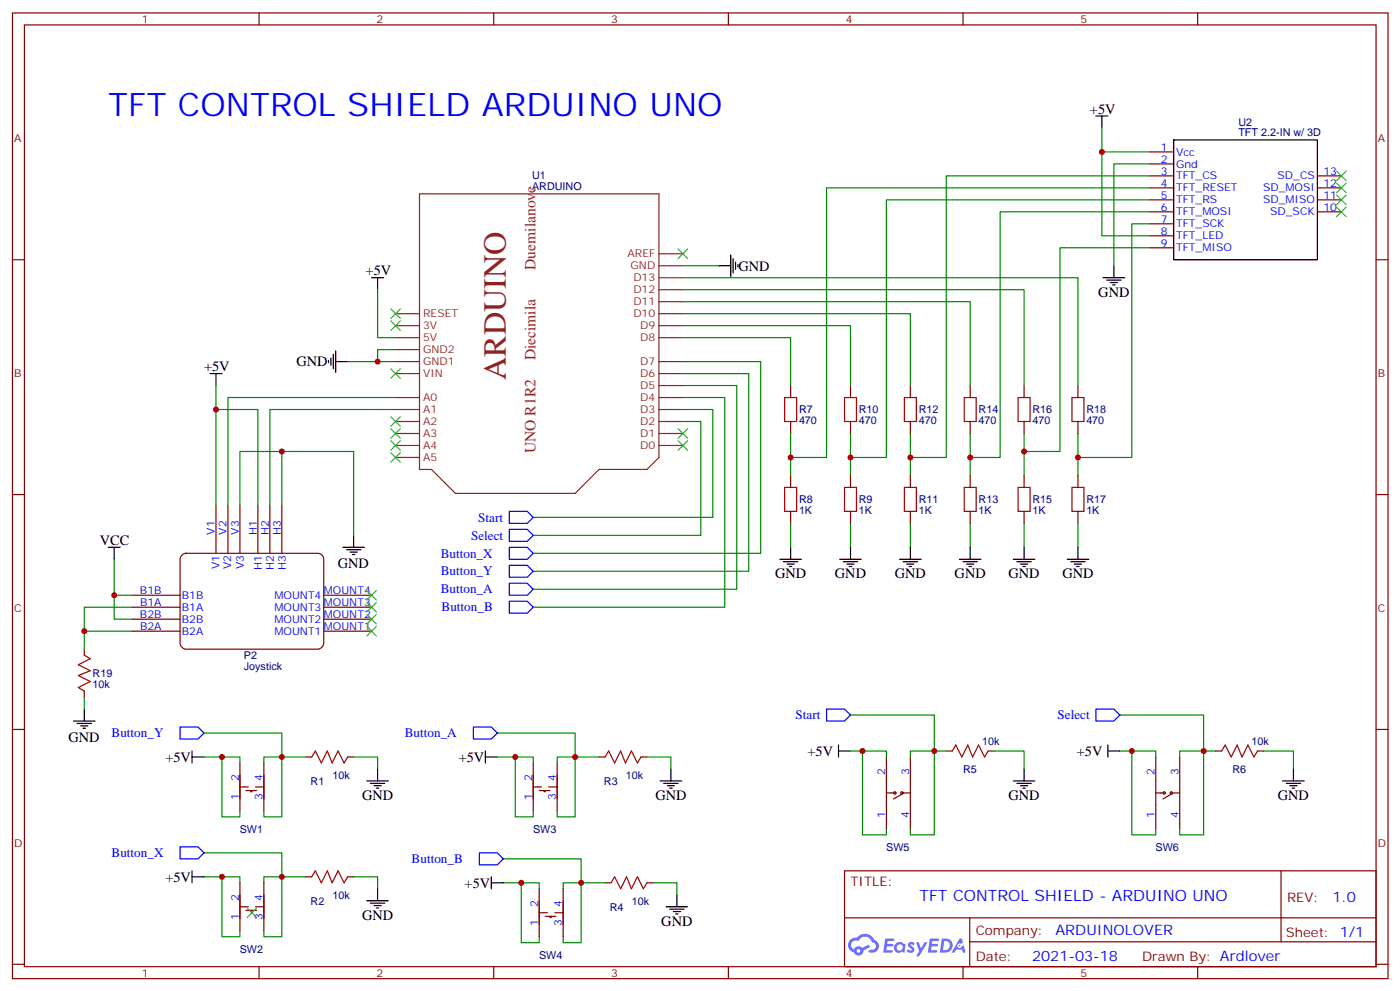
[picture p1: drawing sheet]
<svg xmlns="http://www.w3.org/2000/svg" width="413mm" height="292mm" viewBox="0 0 413 292" stroke-linecap="round" stroke-linejoin="round" font-family="sans-serif">
<g fill="none" stroke="#870000" stroke-width=".35">
<path d="M3.7 3.8h405.3v284.3h-405.3zM7.2 7.3h398.3v277.3h-398.3zM76.3 3.8v3.5M145.5 3.8v3.5M214.6 3.8v3.5M283.8 3.8v3.5M352.9 3.8v3.5M3.7 76.5h3.5M405.5 76.5h3.5M3.7 145.6h3.5M405.5 145.6h3.5M3.7 214.8h3.5"/>
<path d="M405.5 214.8h3.5M248.8 256.4h156.7v28.2h-156.7zM377.5 256.4v20.9M248.9 270.2h156.5M285.8 277.3h119.6M285.8 270.2v14.2M3.7 283.9h3.5M76.3 284.6v3.5M145.5 284.6v3.5M214.6 284.6v3.5M283.8 284.6v3.5M352.9 284.6v3.5"/>
<path d="M405.5 283.9h3.5"/>
</g>
<g fill="#5487ff">
<path d="M267.8 277.6a1.22 1.22 0 0 1 1.8 .2l-.4 .6a.47 .47 0 0 0-.4-.4 .47 .47 0 0 0-.5 .2l.2 .2a1.14 1.14 0 0 1 .8 1.8 1.14 1.14 0 0 1-2 0l-.2-.2 .5-.6 .7 .5a.29 .29 0 0 0 .4-.3 .29 .29 0 0 0-.3-.3 1.04 1.04 0 0 1-.6-1.7z"/>
<path d="M260.8 276.3h2.4l.3 .2-.1 .5-1.8 .1-.2 .8h1.6l.3 .4-.4 .4h-1.6l-.1 1.1h1.7l.2 .3-.2 .3-2.7 .1z"/>
<path d="M274 276.3h2.3l.4 .2-.2 .5-1.8 .1-.1 .8h1.5l.3 .4-.3 .4h-1.6l-.2 1.1h1.7l.2 .3-.2 .3-2.6 .1z"/>
<path d="M282.7 276.3h.7l.4 1.3-.6 .3a.69 .69 0 0 0-1.1 .3 .69 .69 0 0 0 .5 .9 .69 .69 0 0 0 .9-.6l.4-.2 .6 2.2h-.8l-.2-.9h-1.7l-.5 .9h-.9z"/>
<path d="M270 277.4h.7l.7 1.8 1.1-1.8h.8l-2.5 4.2h-.9l1-1.5z"/>
<path d="M277.5 276.3l-.6 4.2h1.4a2.11 2.11 0 0 0 2.4-2.1 2.11 2.11 0 0 0-2.5-2.1zM278.2 277.1a1.39 1.39 0 0 1 1.7 1.4 1.39 1.39 0 0 1-1.8 1.3h-.2z"/>
<path d="M263.8 277.9a1.54 1.54 0 0 0 0 2.2 1.54 1.54 0 0 0 2.1 .1l.6 .3 .3-2.3-.1-.3h-.5a1.49 1.49 0 0 0-2.4 0zM264.1 278.9a.95 .95 0 0 1 1.9 0 .95 .95 0 0 1-1.9 0z"/>
<path d="M250.6 276.7a2.18 2.18 0 0 0 1 3.7 1.44 1.44 0 0 0 1.7 .9 1.44 1.44 0 0 0 1.1-1.4l2-1.1-.4-.7-1.9 1a1.47 1.47 0 0 0-2.5 .4 1.39 1.39 0 0 1-.6-1.9 1.39 1.39 0 0 1 2-.5 2.12 2.12 0 0 1 2.1-1.3 2.12 2.12 0 0 1 1.9 1.7 1.14 1.14 0 0 1 1.1 1.4 1.14 1.14 0 0 1-1.6 .7 .43 .43 0 0 0-.6 .4 .43 .43 0 0 0 .4 .5 1.98 1.98 0 0 0 2.6-1.2 1.98 1.98 0 0 0-1.3-2.6 3.1 3.1 0 0 0-5.2-.6l-.9 .1zM252.4 280a.55 .55 0 0 1 1.1 0 .55 .55 0 0 1-1.1 0z"/>
<circle cx="282.8" cy="278.4" r=".26"/>
</g>
<g fill="none" stroke="#870000" stroke-width=".35">
<path d="M338.8 44.7h7.1M338.8 48.3h7.1M338.8 51.8h7.1M338.8 55.3h7.1M338.8 58.8h7.1M388.2 51.8h7.1M388.2 55.3h7.1M388.2 58.8h7.1M338.8 62.4h7.1M338.8 65.9h7.1M338.8 69.4h7.1M338.8 73h7.1"/>
<path d="M388.2 62.4h7.1M233 113.5v3.6M250.6 113.5v3.6M268.3 113.5v3.6M285.9 113.5v3.6M301.8 113.5v3.6M317.6 113.5v3.6M233 124.1v3.5M233 140v3.5M250.6 124.1v3.5M250.6 140v3.5M268.3 124.1v3.5"/>
<path d="M268.3 140v3.5M285.9 124.1v3.5M285.9 140v3.5M301.8 124.1v3.5M301.8 140v3.5M317.6 124.1v3.5M317.6 140v3.5M63.6 148.8v14.1M67.2 148.8v14.1M70.7 148.8v14.1M76 148.8v14.1M79.5 148.8v14.1"/>
<path d="M83 148.8v14.1M233 150.6v3.5M250.6 150.6v3.5M268.3 150.6v3.5M285.9 150.6v3.5M301.8 150.6v3.5M317.6 150.6v3.5M38.9 178.8h14.2M38.9 175.3h14.2M53.6 163.4l1.2-.5h38.8a1.76 1.76 0 0 1 1.8 1.8v24.7a1.89 1.89 0 0 1-1.8 1.7h-38.8a1.89 1.89 0 0 1-1.7-1.7v-24.7zM95.4 178.8h14.1M95.4 175.3h14.1"/>
<path d="M24.8 191.1v1.8M38.9 185.8h14.2M38.9 182.3h14.2M95.4 185.8h14.1M95.4 182.3h14.1M24.8 203.5v1.7M70.7 224.6v14.2M70.7 231.7h2.5M72.5 232.8h3.1M73.9 232.8v.3h.3v-.3M75.3 231.7h2.5M77.8 224.6v14.2"/>
<path d="M90.1 222.9h1.8M102.4 222.9h1.8M157.1 231.7h2.5M157.1 224.6v14.2M158.9 232.8h3.2M160.3 232.8v.3h.4v-.3M161.7 231.7h2.5M164.2 224.6v14.2M176.5 222.9h1.8M188.9 222.9h1.7M261.2 222.9v21.2M261.2 233.5h2.5"/>
<path d="M265.8 233.5h2.5M265.8 233.8l-2.5 1.4M268.3 222.9v21.2M278.8 221.1h1.8M291.2 221.1h1.7M340.6 233.5h2.4M340.6 222.9v21.2M345.2 233.5h2.4M345.2 233.8l-2.5 1.4M347.6 222.9v21.2M358.2 221.1h1.8M370.6 221.1h1.7"/>
<path d="M70.7 259.9v14.1M77.8 259.9v14.1M90.1 258.2h1.8M102.4 258.2h1.8M178.3 259.9h1.8M190.6 259.9h1.8M70.7 267h2.5M72.5 268h3.1M73.9 268v.4h.3v-.4M75.3 267h2.5M158.9 261.7v14.1M158.9 268.7h2.5"/>
<path d="M160.7 269.8h3.1M162.1 269.8v.4h.3v-.4M163.5 268.7h2.4M165.9 261.7v14.1"/>
<circle cx="263.7" cy="233.5" r=".35"/>
<circle cx="265.8" cy="233.5" r=".35"/>
<circle cx="343" cy="233.5" r=".35"/>
<circle cx="345.2" cy="233.5" r=".35"/>
</g>
<g fill="none" stroke="#a10000" stroke-width=".35">
<path d="M231.2 117.1h3.5v7h-3.5zM248.8 117.1h3.6v7h-3.6zM266.5 117.1h3.5v7h-3.5zM284.1 117.1h3.6v7h-3.6zM300 117.1h3.5v7h-3.5zM315.9 117.1h3.5v7h-3.5zM231.2 143.5h3.5v7.1h-3.5zM248.8 143.5h3.6v7.1h-3.6zM266.5 143.5h3.5v7.1h-3.5zM284.1 143.5h3.6v7.1h-3.6zM300 143.5h3.5v7.1h-3.5zM315.9 143.5h3.5v7.1h-3.5z"/>
<path d="M24.8 192.9l1.8 1.1-3.5 1.7 3.5 1.8-3.5 1.4 3.5 1.8-3.5 1.7 1.7 1.1M91.9 222.9l1-1.8 1.8 3.5 1.7-3.5 1.5 3.5 1.7-3.5 1.8 3.5 1-1.7M178.3 222.9l1.1-1.8 1.7 3.5 1.8-3.5 1.4 3.5 1.8-3.5 1.7 3.5 1.1-1.7M280.6 221.1l1.1-1.7 1.7 3.5 1.8-3.5 1.4 3.5 1.8-3.5 1.7 3.5 1.1-1.8M360 221.1l1-1.7 1.8 3.5 1.8-3.5 1.4 3.5 1.7-3.5 1.8 3.5 1.1-1.8M91.9 258.2l1-1.8 1.8 3.5 1.7-3.5 1.5 3.5 1.7-3.5 1.8 3.5 1-1.7M180.1 259.9l1-1.7 1.8 3.5 1.7-3.5 1.5 3.5 1.7-3.5 1.8 3.5 1-1.8"/>
</g>
<g fill="none" stroke="#000" stroke-width=".35">
<path d="M322.9 34.1h3.6M324.7 34.1v3.6M345.9 41.2h42.3v35.3h-42.3zM211.8 78.2h3.5M215.3 75.1v6.3M216 76.1v4.3M216.7 77.2v2.1M217.5 77.9v.7M328.2 78.2v3.6M109.5 81.8h3.5M111.3 81.8v3.5M325 81.8h6.4"/>
<path d="M326.1 82.5h4.2M327.2 83.2h2.1M327.9 83.9h.7M61.9 110h3.5M63.6 110v3.5M96.8 106.1v.7M97.5 105.4v2.1M98.2 104.4v4.2M98.9 106.5h3.5M98.9 103.3v6.3M104.2 157.6v3.5M31.9 161.1h3.5"/>
<path d="M33.7 161.1v3.6M101 161.1h6.4M102.1 161.9h4.2M103.2 162.6h2.1M103.9 163.3h.7M229.8 164.7h6.3M230.9 165.4h4.2M231.9 166.1h2.1M232.6 166.8h.7M233 161.1v3.6M247.4 164.7h6.4M248.5 165.4h4.2"/>
<path d="M249.6 166.1h2.1M250.3 166.8h.7M250.6 161.1v3.6M265.1 164.7h6.3M266.1 165.4h4.3M267.2 166.1h2.1M267.9 166.8h.7M268.3 161.1v3.6M282.7 164.7h6.4M283.8 165.4h4.2M284.8 166.1h2.1M285.5 166.8h.7"/>
<path d="M285.9 161.1v3.6M298.6 164.7h6.3M299.6 165.4h4.3M300.7 166.1h2.1M301.4 166.8h.7M301.8 161.1v3.6M314.5 164.7h6.3M315.5 165.4h4.3M316.6 166.1h2.1M317.3 166.8h.7M317.6 161.1v3.6M21.7 212.3h6.3"/>
<path d="M22.7 213h4.3M23.8 213.7h2.1M24.5 214.4h.7M24.8 208.8v3.5M247.1 219.4v3.5M326.5 219.4v3.5M56.6 222.9h3.5M56.6 221.1v3.5M108.1 229.9h6.3M109.1 230.6h4.3M110.2 231.4h2.1M110.9 232.1h.7"/>
<path d="M111.3 226.4v3.5M143 222.9h3.5M143 221.1v3.5M194.5 229.9h6.4M195.6 230.6h4.2M196.6 231.4h2.2M197.3 232.1h.7M197.7 226.4v3.5M247.1 221.1h3.5M298.6 229.9h6.3M299.6 230.6h4.3M300.7 231.4h2.1"/>
<path d="M301.4 232.1h.7M301.8 226.4v3.5M326.5 221.1h3.5M378 229.9h6.3M379 230.6h4.3M380.1 231.4h2.1M380.8 232.1h.7M381.1 226.4v3.5M56.6 256.4v3.5M56.6 258.2h3.5M144.8 259.9h3.5M144.8 258.2v3.5"/>
<path d="M108.1 265.2h6.3M109.1 265.9h4.3M110.2 266.6h2.1M110.9 267.3h.7M111.3 261.7v3.5M196.3 267h6.3M197.3 267.7h4.3M198.4 268.4h2.1M199.1 269.1h.7M199.5 263.5v3.5"/>
</g>
<g fill="none" stroke="#008700" stroke-width=".35">
<path d="M324.7 37.7v7h14.1M324.7 44.7v24.7h14.1M338.8 51.8h-60v82.9h-10.5M338.8 58.8h-77.6v75.9h-10.6M338.8 55.3h-95.2v79.4h-10.6M338.8 48.3h-10.6v29.9M201.2 78.2h10.6M338.8 65.9h-5.3v68.8h-15.9M338.8 73h-26.5v59.9h-10.5M338.8 62.4h-44.1v72.3h-8.8M111.3 85.3v14.1h5.3M201.2 99.4h31.8v14.1"/>
<path d="M201.2 95.9h49.4v17.6M201.2 92.4h67.1v21.1M201.2 88.8h84.7v24.7M201.2 85.3h100.6v28.2M201.2 81.8h116.4v31.7M63.6 113.5v35.3M102.4 106.5h14.2M116.6 102.9h-5.3v3.6M116.6 117.1h-49.4v31.7M201.2 106.5h23v56.4h-67.1M201.2 110h19.4v58.2h-63.5M201.2 113.5h15.9v60h-60"/>
<path d="M201.2 117.1h12.4v61.7h-56.5M63.6 120.6h12.4v28.2M83 132.9v15.9M116.6 120.6h-37.1v28.2M201.2 120.6h8.8v31.7h-52.9M201.2 124.1h5.3v33.5h-49.4M233 127.6v12.4M250.6 127.6v12.4M268.3 127.6v12.4M285.9 127.6v12.4M301.8 127.6v12.4M317.6 127.6v12.4"/>
<path d="M70.7 148.8v-15.9h33.5v24.7M233 154.1v7M250.6 154.1v7M268.3 154.1v7M285.9 154.1v7M301.8 154.1v7M317.6 154.1v7M33.7 164.7v10.6h5.2M33.7 175.3v7h5.2M38.9 178.8h-14.1v12.3M24.8 185.8h14.1M24.8 205.2v3.6"/>
<path d="M60.1 215.8h22.9v24.7h-5.2v-1.7M146.5 215.8h23v24.7h-5.3v-1.7M250.6 210.5h24.7v35.3h-7v-1.7M330 210.5h24.7v35.3h-7.1v-1.7M60.1 222.9h10.6v1.7M65.4 222.9v17.6h5.3v-1.7M90.1 222.9h-12.3v1.7M104.2 222.9h7.1v3.5M146.5 222.9h10.6v1.7M151.8 222.9v17.6h5.3v-1.7M176.5 222.9h-12.3v1.7M190.6 222.9h7.1v3.5"/>
<path d="M250.6 221.1h10.6v1.8M254.1 221.1v24.7h7.1v-1.7M278.8 221.1h-10.5v1.8M292.9 221.1h8.9v5.3M330 221.1h10.6v1.8M333.5 221.1v24.7h7.1v-1.7M358.2 221.1h-10.6v1.8M372.3 221.1h8.8v5.3M60.1 251.1h22.9v24.7h-5.2v-1.8M60.1 258.2h10.6v1.7M65.4 258.2v17.6h5.3v-1.8M90.1 258.2h-12.3v1.7"/>
<path d="M104.2 258.2h7.1v3.5M148.3 252.9h22.9v24.7h-5.3v-1.8M148.3 259.9h10.6v1.8M153.6 259.9v17.7h5.3v-1.8M178.3 259.9h-12.4v1.8M192.4 259.9h7.1v3.6"/>
</g>
<path d="M150.1 150.6h5.3l1.7 1.7-1.7 1.8h-5.3zM150.1 155.9h5.3l1.7 1.7-1.7 1.8h-5.3zM150.1 161.1h5.3l1.7 1.8-1.7 1.8h-5.3zM150.1 166.4h5.3l1.7 1.8-1.7 1.8h-5.3zM150.1 171.7h5.3l1.7 1.8-1.7 1.8h-5.3zM150.1 177h5.3l1.7 1.8-1.7 1.8h-5.3zM53.1 214.1h5.2l1.8 1.7-1.8 1.8h-5.2zM139.5 214.1h5.3l1.7 1.7-1.7 1.8h-5.3zM243.6 208.8h5.2l1.8 1.7-1.8 1.8h-5.2zM322.9 208.8h5.3l1.8 1.7-1.8 1.8h-5.3zM53.1 249.3h5.2l1.8 1.8-1.8 1.8h-5.2zM141.3 251.1h5.2l1.8 1.8-1.8 1.7h-5.2z" fill="none" stroke="#00f" stroke-width=".35"/>
<g fill="none" stroke="#8c2424" stroke-width=".35">
<path d="M123.6 57.1h70.6v77.6l-3.6 3.5h-14.1l-7 7.1h-35.3l-7.1-7.1h-3.5zM194.2 78.2h7M194.2 74.7h7M116.6 99.4h7M116.6 95.9h7M116.6 92.4h7M194.2 99.4h7M194.2 95.9h7M194.2 92.4h7M194.2 88.8h7M194.2 85.3h7M194.2 81.8h7"/>
<path d="M116.6 117.1h7M116.6 110h7M116.6 106.5h7M116.6 102.9h7M194.2 117.1h7M194.2 113.5h7M194.2 110h7M194.2 106.5h7M116.6 131.2h7M116.6 127.6h7M116.6 124.1h7M116.6 120.6h7"/>
<path d="M116.6 134.7h7M194.2 131.2h7M194.2 127.6h7M194.2 124.1h7M194.2 120.6h7"/>
</g>
<g fill="none" stroke="#3c3" stroke-width=".35">
<path d="M393.8 50.4l2.9 2.8M393.8 53.9l2.9 2.8M393.8 57.4l2.9 2.9M396.7 50.4l-2.9 2.8M396.7 53.9l-2.9 2.8M396.7 57.4l-2.9 2.9M199.8 73.3l2.8 2.8M202.6 73.3l-2.8 2.8M393.8 61l2.9 2.8M396.7 61l-2.9 2.8M115.1 90.9l2.9 2.9M115.1 94.5l2.9 2.8"/>
<path d="M118 90.9l-2.9 2.9M118 94.5l-2.9 2.8M115.1 108.6l2.9 2.8M118 108.6l-2.9 2.8M115.1 122.7l2.9 2.8M115.1 126.2l2.9 2.8M115.1 129.8l2.9 2.8M115.1 133.3l2.9 2.8M118 122.7l-2.9 2.8M118 126.2l-2.9 2.8M118 129.8l-2.9 2.8M118 133.3l-2.9 2.8"/>
<path d="M199.8 129.8l2.8 2.8M199.8 126.2l2.8 2.8M202.6 129.8l-2.8 2.8M202.6 126.2l-2.8 2.8M108.1 173.8l2.8 2.9M108.1 177.4l2.8 2.8M110.9 173.8l-2.8 2.9M110.9 177.4l-2.8 2.8M108.1 180.9l2.8 2.8M108.1 184.4l2.8 2.9M110.9 180.9l-2.8 2.8M110.9 184.4l-2.8 2.9"/>
<path d="M72.8 267.3l2.8 2.9M75.6 267.3l-2.8 2.9"/>
</g>
<g fill="#c00">
<circle cx="83" cy="222.9" r=".88"/>
<circle cx="65.4" cy="222.9" r=".88"/>
<circle cx="65.4" cy="258.2" r=".88"/>
<circle cx="83" cy="258.2" r=".88"/>
<circle cx="151.8" cy="222.9" r=".88"/>
<circle cx="169.5" cy="222.9" r=".88"/>
<circle cx="153.6" cy="259.9" r=".88"/>
<circle cx="171.2" cy="259.9" r=".88"/>
<circle cx="254.1" cy="221.1" r=".88"/>
<circle cx="275.3" cy="221.1" r=".88"/>
<circle cx="354.7" cy="221.1" r=".88"/>
<circle cx="333.5" cy="221.1" r=".88"/>
<circle cx="317.6" cy="134.7" r=".88"/>
<circle cx="301.8" cy="132.9" r=".88"/>
<circle cx="285.9" cy="134.7" r=".88"/>
<circle cx="268.3" cy="134.7" r=".88"/>
<circle cx="250.6" cy="134.7" r=".88"/>
<circle cx="233" cy="134.7" r=".88"/>
<circle cx="324.7" cy="44.7" r=".88"/>
<circle cx="111.3" cy="106.5" r=".88"/>
<circle cx="63.6" cy="120.6" r=".88"/>
<circle cx="83" cy="132.9" r=".88"/>
<circle cx="33.7" cy="175.3" r=".88"/>
<circle cx="24.8" cy="185.8" r=".88"/>
</g>
<text font-size="9.5" fill="#00f" x="31.9" y="34.1">TFT CONTROL SHIELD ARDUINO UNO</text>
<text font-size="9.5" fill="#8d2323" x="149" y="112" transform="rotate(-90 149 112)">ARDUINO</text>
<g font-size="4.6" fill="#8d2323">
<text x="157.8" y="79.5" transform="rotate(-90 157.8 79.5)">Duemilanove</text>
<text x="157.8" y="106.1" transform="rotate(-90 157.8 106.1)">Diecimila</text>
<text x="157.8" y="133.5" transform="rotate(-90 157.8 133.5)">UNO R1R2</text>
</g>
<text font-size="4.6" fill="#00f" x="270.9" y="265.4">TFT CONTROL SHIELD - ARDUINO UNO</text>
<g font-size="4.2">
<text x="321.2" y="33.4">+5V</text>
<text x="107.7" y="81.1">+5V</text>
<text x="217.6" y="79.7">GND</text>
<text x="323.6" y="87.4">GND</text>
<text x="87.3" y="107.9">GND</text>
<text x="60.1" y="109.3">+5V</text>
<text x="29.4" y="160.4">VCC</text>
<text x="99.6" y="167.3">GND</text>
<text x="228.4" y="170.3">GND</text>
<text x="246" y="170.3">GND</text>
<text x="263.7" y="170.3">GND</text>
<text x="281.3" y="170.3">GND</text>
<text x="297.2" y="170.3">GND</text>
<text x="313.1" y="170.3">GND</text>
<text x="20.2" y="218.5">GND</text>
<text x="48.7" y="224.3">+5V</text>
<text x="135.2" y="224.3">+5V</text>
<text x="238" y="222.5">+5V</text>
<text x="317.3" y="222.5">+5V</text>
<text x="106.7" y="235.6">GND</text>
<text x="193.1" y="235.6">GND</text>
<text x="297.2" y="235.6">GND</text>
<text x="376.6" y="235.6">GND</text>
<text x="48.7" y="259.6">+5V</text>
<text x="136.9" y="261.3">+5V</text>
<text x="106.7" y="270.9">GND</text>
<text x="194.9" y="272.6">GND</text>
</g>
<g font-size="4.2" fill="#00f">
<text x="392.6" y="265.7">1.0</text>
<text x="311" y="275.2">ARDUINOLOVER</text>
<text x="304.1" y="283">2021-03-18</text>
</g>
<g font-size="3.9" fill="#00f">
<text x="140.9" y="153.6">Start</text>
<text x="138.8" y="158.9">Select</text>
<text x="129.9" y="164.1">Button_X</text>
<text x="129.9" y="169.4">Button_Y</text>
<text x="129.9" y="174.7">Button_A</text>
<text x="130.1" y="180">Button_B</text>
<text x="234.4" y="211.8">Start</text>
<text x="311.7" y="211.8">Select</text>
<text x="32.9" y="217.1">Button_Y</text>
<text x="119.3" y="217.1">Button_A</text>
<text x="32.9" y="252.3">Button_X</text>
<text x="121.3" y="254.1">Button_B</text>
</g>
<g font-size="3.9" fill="#800">
<text x="250.6" y="261">TITLE:</text>
<text x="379.2" y="265.7">REV:</text>
<text x="287.5" y="275.2">Company:</text>
<text x="378.9" y="275.8">Sheet: 1/1</text>
<text x="287.5" y="282.9">Date:</text>
<text x="336.6" y="282.9">Drawn By: Ardlover</text>
</g>
<g font-size="3.2" fill="#800">
<text x="41.8" y="6.8">1</text>
<text x="110.9" y="6.8">2</text>
<text x="180.1" y="6.8">3</text>
<text x="249.2" y="6.8">4</text>
<text x="318.3" y="6.8">5</text>
<text x="4.2" y="41.9">A</text>
<text x="406" y="41.9">A</text>
<text x="4.2" y="111.1">B</text>
<text x="406" y="111.1">B</text>
<text x="4.2" y="180.2">C</text>
<text x="406" y="180.2">C</text>
<text x="4.2" y="249.3">D</text>
<text x="406" y="249.3">D</text>
<text x="41.8" y="287.6">1</text>
<text x="110.9" y="287.6">2</text>
<text x="180.1" y="287.6">3</text>
<text x="249.2" y="287.6">4</text>
<text x="318.3" y="287.6">5</text>
</g>
<g font-size="3.2" fill="#000080">
<text x="364.9" y="40.1">TFT 2.2-IN w/ 3D</text>
<text x="364.9" y="37">U2</text>
<text x="156.8" y="52.8">U1</text>
<text x="156.8" y="56">ARDUINO</text>
<text x="235.4" y="124.8">470</text>
<text x="235.4" y="121.6">R7</text>
<text x="253.1" y="124.8">470</text>
<text x="253.1" y="121.6">R10</text>
<text x="270.7" y="124.8">470</text>
<text x="270.7" y="121.6">R12</text>
<text x="288.4" y="124.8">470</text>
<text x="288.4" y="121.6">R14</text>
<text x="304.2" y="124.8">470</text>
<text x="304.2" y="121.6">R16</text>
<text x="320.1" y="124.8">470</text>
<text x="320.1" y="121.6">R18</text>
<text x="235.4" y="148.1">R8</text>
<text x="253.1" y="148.1">R9</text>
<text x="270.7" y="148.1">R11</text>
<text x="288.4" y="148.1">R13</text>
<text x="304.2" y="148.1">R15</text>
<text x="320.1" y="148.1">R17</text>
<text x="235.4" y="151.3">1K</text>
<text x="253.1" y="151.3">1K</text>
<text x="270.7" y="151.3">1K</text>
<text x="288.4" y="151.3">1K</text>
<text x="304.2" y="151.3">1K</text>
<text x="320.1" y="151.3">1K</text>
<text x="71.9" y="197.3">Joystick</text>
<text x="71.9" y="193.9">P2</text>
<text x="27.3" y="202.4">10k</text>
<text x="27.3" y="199.2">R19</text>
<text x="289.4" y="219.4">10k</text>
<text x="368.8" y="219.4">10k</text>
<text x="283.8" y="227.5">R5</text>
<text x="363.2" y="227.5">R6</text>
<text x="91.5" y="231.1">R1</text>
<text x="98" y="229.3">10k</text>
<text x="178" y="231.1">R3</text>
<text x="184.4" y="229.3">10k</text>
<text x="70.7" y="245.2">SW1</text>
<text x="157.1" y="245.2">SW3</text>
<text x="261.2" y="250.5">SW5</text>
<text x="340.5" y="250.5">SW6</text>
<text x="91.5" y="266.4">R2</text>
<text x="98" y="264.6">10k</text>
<text x="179.7" y="268.1">R4</text>
<text x="186.2" y="266.4">10k</text>
<text x="70.7" y="280.5">SW2</text>
<text x="158.9" y="282.2">SW4</text>
</g>
<g font-size="3.2" fill="#00f">
<text x="342.1" y="44.4">1</text>
<text x="342.1" y="47.9">2</text>
<text x="346.6" y="45.8">Vcc</text>
<text x="342.1" y="51.4">3</text>
<text x="346.6" y="49.3">Gnd</text>
<text x="346.6" y="52.8">TFT_CS</text>
<text x="376.5" y="52.8">SD_CS</text>
<text x="390" y="51.4">13</text>
<text x="342.1" y="55">4</text>
<text x="342.1" y="58.5">5</text>
<text x="346.6" y="56.4">TFT_RESET</text>
<text x="346.6" y="59.9">TFT_RS</text>
<text x="372.2" y="56.4">SD_MOSI</text>
<text x="372.2" y="59.9">SD_MISO</text>
<text x="390" y="55">12</text>
<text x="390" y="58.5">11</text>
<text x="342.1" y="62">6</text>
<text x="342.1" y="65.5">7</text>
<text x="346.6" y="63.4">TFT_MOSI</text>
<text x="374.3" y="63.4">SD_SCK</text>
<text x="390" y="62">10</text>
<text x="342.1" y="69.1">8</text>
<text x="346.6" y="67">TFT_SCK</text>
<text x="346.6" y="70.5">TFT_LED</text>
<text x="342.1" y="72.6">9</text>
<text x="346.6" y="74">TFT_MISO</text>
<text x="63.2" y="157.5" transform="rotate(-90 63.2 157.5)">V1</text>
<text x="66.7" y="157.5" transform="rotate(-90 66.7 157.5)">V2</text>
<text x="70.4" y="157.5" transform="rotate(-90 70.4 157.5)">V3</text>
<text x="75.7" y="157.5" transform="rotate(-90 75.7 157.5)">H1</text>
<text x="79.2" y="157.5" transform="rotate(-90 79.2 157.5)">H2</text>
<text x="82.8" y="157.5" transform="rotate(-90 82.8 157.5)">H3</text>
<text x="64.7" y="167.7" transform="rotate(-90 64.7 167.7)">V1</text>
<text x="68.2" y="167.7" transform="rotate(-90 68.2 167.7)">V2</text>
<text x="71.8" y="167.7" transform="rotate(-90 71.8 167.7)">V3</text>
<text x="77.1" y="167.9" transform="rotate(-90 77.1 167.9)">H1</text>
<text x="80.7" y="167.9" transform="rotate(-90 80.7 167.9)">H2</text>
<text x="84.2" y="167.9" transform="rotate(-90 84.2 167.9)">H3</text>
<text x="41.2" y="175">B1B</text>
<text x="41.3" y="178.5">B1A</text>
<text x="53.6" y="179.9">B1A</text>
<text x="53.6" y="176.4">B1B</text>
<text x="80.9" y="179.8">MOUNT3</text>
<text x="80.9" y="176.3">MOUNT4</text>
<text x="95.4" y="178.4">MOUNT3</text>
<text x="95.4" y="174.9">MOUNT4</text>
<text x="41.3" y="181.9">B2B</text>
<text x="41.3" y="185.4">B2A</text>
<text x="53.6" y="183.3">B2B</text>
<text x="80.9" y="183.3">MOUNT2</text>
<text x="95.4" y="185.5">MOUNT1</text>
<text x="95.4" y="181.9">MOUNT2</text>
<text x="53.6" y="186.9">B2A</text>
<text x="80.9" y="186.9">MOUNT1</text>
<text x="70.3" y="229.9" transform="rotate(-90 70.3 229.9)">2</text>
<text x="77.4" y="229.9" transform="rotate(-90 77.4 229.9)">4</text>
<text x="156.8" y="229.9" transform="rotate(-90 156.8 229.9)">2</text>
<text x="163.8" y="229.9" transform="rotate(-90 163.8 229.9)">4</text>
<text x="260.8" y="228.2" transform="rotate(-90 260.8 228.2)">2</text>
<text x="267.9" y="228.2" transform="rotate(-90 267.9 228.2)">3</text>
<text x="340.2" y="228.2" transform="rotate(-90 340.2 228.2)">2</text>
<text x="347.3" y="228.2" transform="rotate(-90 347.3 228.2)">3</text>
<text x="70.3" y="235.5" transform="rotate(-90 70.3 235.5)">1</text>
<text x="77.4" y="235.5" transform="rotate(-90 77.4 235.5)">3</text>
<text x="156.8" y="235.5" transform="rotate(-90 156.8 235.5)">1</text>
<text x="163.8" y="235.5" transform="rotate(-90 163.8 235.5)">3</text>
<text x="260.8" y="240.8" transform="rotate(-90 260.8 240.8)">1</text>
<text x="267.9" y="240.8" transform="rotate(-90 267.9 240.8)">4</text>
<text x="340.2" y="240.8" transform="rotate(-90 340.2 240.8)">1</text>
<text x="347.3" y="240.8" transform="rotate(-90 347.3 240.8)">4</text>
<text x="70.3" y="265.2" transform="rotate(-90 70.3 265.2)">2</text>
<text x="77.4" y="265.2" transform="rotate(-90 77.4 265.2)">4</text>
<text x="158.5" y="267" transform="rotate(-90 158.5 267)">2</text>
<text x="165.6" y="267" transform="rotate(-90 165.6 267)">4</text>
<text x="70.3" y="270.8" transform="rotate(-90 70.3 270.8)">1</text>
<text x="77.4" y="270.8" transform="rotate(-90 77.4 270.8)">3</text>
<text x="158.5" y="272.5" transform="rotate(-90 158.5 272.5)">1</text>
<text x="165.6" y="272.5" transform="rotate(-90 165.6 272.5)">3</text>
</g>
<g font-size="3.2" fill="#8d2323">
<text x="184.9" y="75.8">AREF</text>
<text x="185.8" y="79.3">GND</text>
<text x="186.6" y="82.8">D13</text>
<text x="186.6" y="89.9">D11</text>
<text x="186.6" y="86.4">D12</text>
<text x="124.7" y="93.4">RESET</text>
<text x="186.6" y="93.4">D10</text>
<text x="124.7" y="100.5">5V</text>
<text x="124.7" y="96.9">3V</text>
<text x="188.6" y="100.5">D8</text>
<text x="188.6" y="96.9">D9</text>
<text x="124.7" y="107.5">GND1</text>
<text x="124.7" y="104">GND2</text>
<text x="188.6" y="107.5">D7</text>
<text x="124.7" y="111.1">VIN</text>
<text x="188.6" y="111.1">D6</text>
<text x="124.7" y="118.1">A0</text>
<text x="188.6" y="118.1">D4</text>
<text x="188.6" y="114.6">D5</text>
<text x="124.7" y="125.2">A2</text>
<text x="124.7" y="121.6">A1</text>
<text x="188.6" y="125.2">D2</text>
<text x="188.6" y="121.6">D3</text>
<text x="124.7" y="128.7">A3</text>
<text x="188.6" y="128.7">D1</text>
<text x="124.7" y="135.7">A5</text>
<text x="124.7" y="132.2">A4</text>
<text x="188.6" y="132.2">D0</text>
</g>
</svg>
